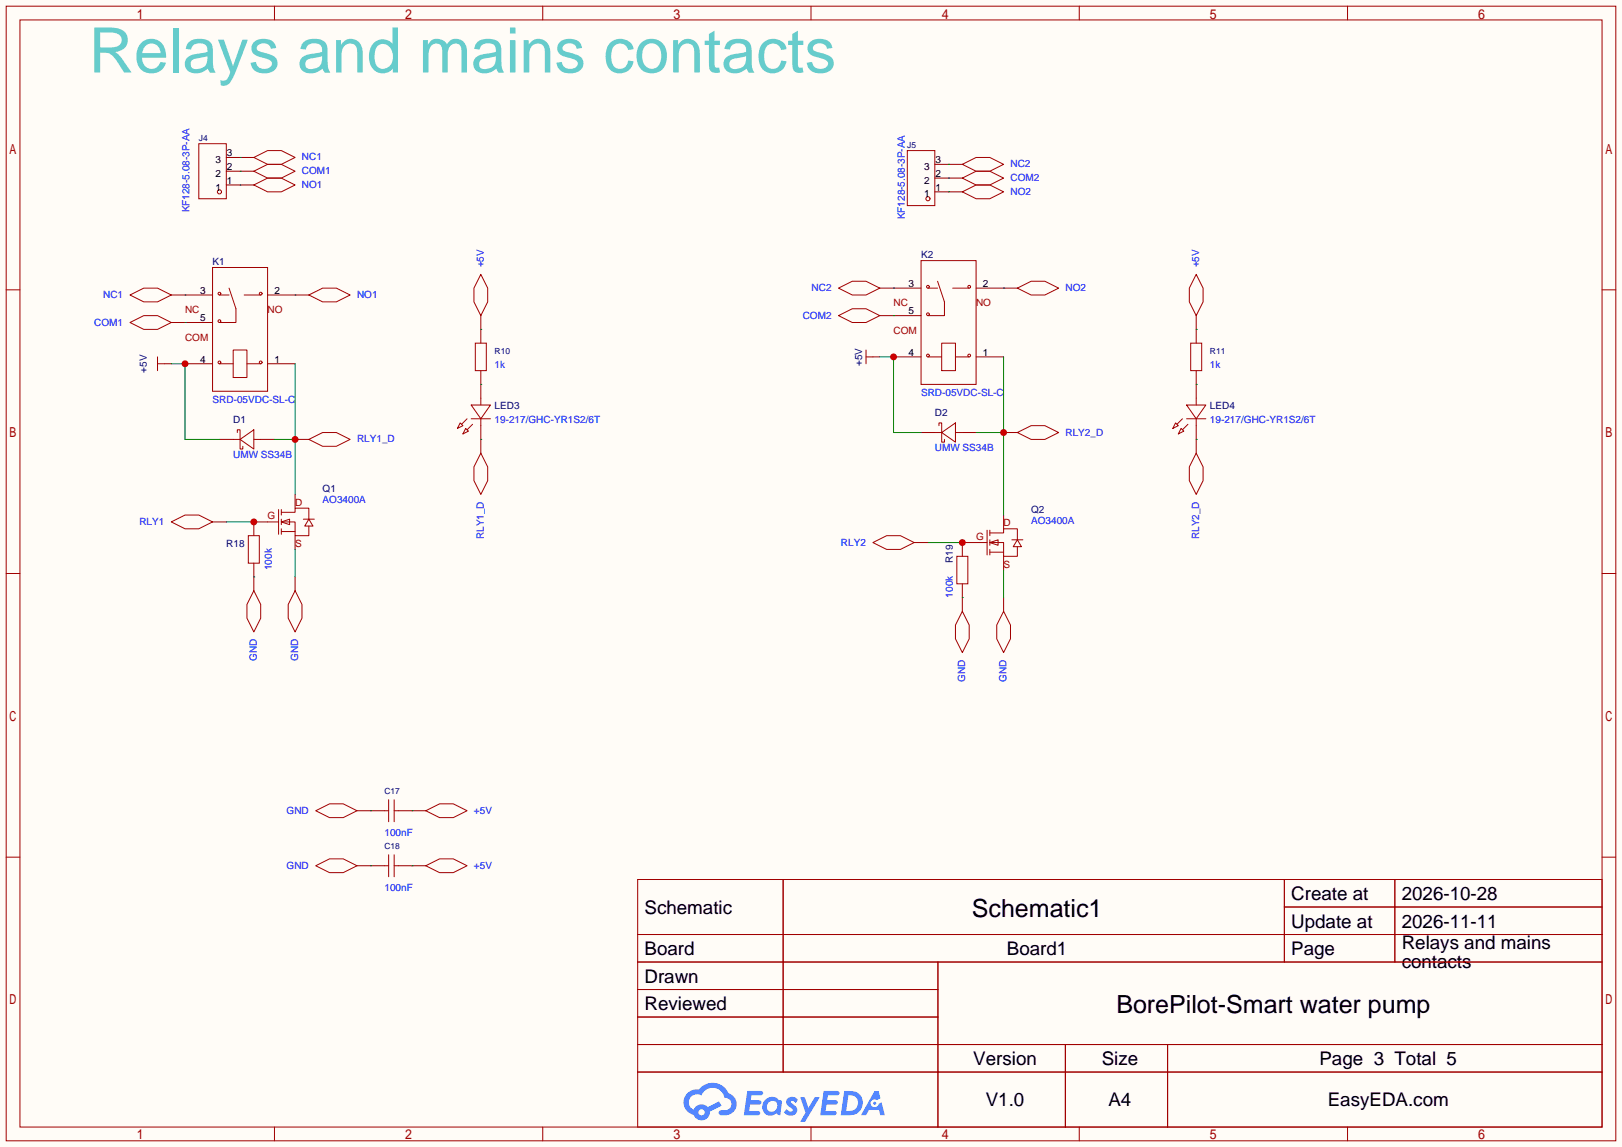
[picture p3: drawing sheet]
<svg xmlns="http://www.w3.org/2000/svg" width="299mm" height="212mm" viewBox="0 0 299 212" stroke-linecap="round" stroke-linejoin="round" font-family="sans-serif">
<path d="M0 0h299.5v211.8h-299.5z" fill="#fffcf7"/>
<g fill="none" stroke="#a10000" stroke-width=".18">
<path d="M1.1 1.1h297.2v209.6h-297.2zM3.7 3.7h292.1v204.5h-292.1zM50.7 1.1v2.6M100.2 1.1v2.6M149.7 1.1v2.6M199.3 1.1v2.6M248.8 1.1v2.6M1.1 53.5h2.6M295.8 53.5h2.5M1.1 105.9h2.6M295.8 105.9h2.5M1.1 158.3h2.6"/>
<path d="M295.8 158.3h2.5M117.7 162.4h178.1v45.8h-178.1zM117.7 172.6h178.1M117.7 177.7h178.1M144.6 162.4v35.6M173.2 177.7v30.5M237.1 162.4v15.3M237.1 167.5h58.7M257.5 162.4v15.3M117.7 182.8h55.5M117.7 192.9h178.1M117.7 187.8h55.5"/>
<path d="M117.7 198h178.1M196.7 192.9v15.3M215.6 192.9v15.3M50.7 208.2v2.5M100.2 208.2v2.5M149.7 208.2v2.5M199.3 208.2v2.5M248.8 208.2v2.5"/>
</g>
<g fill="#5487ff">
<path d="M145.5 202.8a1.3 1.3 0 0 1 1.8 .3l-.4 .6a.54 .54 0 0 0-.9-.2l.1 .2a1.58 1.58 0 0 1 1.1 1.6 1.43 1.43 0 0 1-2.5 .1l.5-.6a.64 .64 0 0 0 .5 .5 .64 .64 0 0 0 .7-.3l-.2-.2a1.6 1.6 0 0 1-1-1.6z"/>
<path d="M147.7 202.7h.9l.7 1.9 1.1-1.9h.9l-2.7 4.5h-.9l1-1.7z"/>
<path d="M138 201.5h1.6a1.31 1.31 0 0 1 1.2 .2 .4 .4 0 0 1-.3 .6h-1.8l-.1 .9h1.6a.4 .4 0 0 1 .4 .4 .4 .4 0 0 1-.4 .4h-1.7l-.2 1.2h.8a1.23 1.23 0 0 1 1.2 .2 .39 .39 0 0 1-.3 .6h-2.7z"/>
<path d="M152.1 201.5h1.6a1.32 1.32 0 0 1 1.3 .2 .39 .39 0 0 1-.4 .6h-1.7l-.2 .9h1.7a.4 .4 0 0 1 .3 .4 .4 .4 0 0 1-.4 .4h-1.7l-.2 1.2h.8a1.23 1.23 0 0 1 1.2 .2 .39 .39 0 0 1-.3 .6h-2.7z"/>
<path d="M161.5 201.5h.7l.4 1.3-.7 .4a.75 .75 0 0 0-1.1 .3 .75 .75 0 0 0 .5 1 .75 .75 0 0 0 .9-.6l.6-.3 .6 2.4h-.9l-.2-1h-1.9l-.5 1h-.9z"/>
<path d="M155.9 201.5l-.7 4.5h1.5a2.27 2.27 0 0 0 2.6-2.3 2.27 2.27 0 0 0-2.7-2.2zM156.6 202.3a1.5 1.5 0 0 1 1.8 1.5 1.5 1.5 0 0 1-1.9 1.4h-.3z"/>
<path d="M141.3 203.1a1.62 1.62 0 0 0-.4 2.1 1.62 1.62 0 0 0 2 .7l.4-.3 .3 .3 .5 .1 .3-2.5-.2-.3h-.4a1.58 1.58 0 0 0-2.5-.1zM141.9 203.6a.99 .99 0 0 1 1.6 .3 .99 .99 0 0 1-.9 1.4 .94 .94 0 0 1-1-.5 .94 .94 0 0 1 .3-1.2z"/>
<path d="M126.9 201.9a2.37 2.37 0 0 0 1.2 4 1.54 1.54 0 0 0 1.7 1 1.54 1.54 0 0 0 1.3-1.6l2.1-1.1-.5-.8-2 1.1a1.57 1.57 0 0 0-2.6 .4 1.5 1.5 0 0 1-.8-2.1 1.5 1.5 0 0 1 2.2-.5 2.23 2.23 0 0 1 2.3-1.4 2.23 2.23 0 0 1 2 1.8 1.16 1.16 0 0 1 1.2 1.1 1.16 1.16 0 0 1-1 1.3h-.7a.47 .47 0 0 0-.6 .3 .47 .47 0 0 0 .4 .6 2.23 2.23 0 0 0 2.3-.7 2.23 2.23 0 0 0 .4-2.3 2.16 2.16 0 0 0-1.3-1.1 3.2 3.2 0 0 0-5.4-.7l-1.2 .1zM129 205.4a.58 .58 0 0 1 1.1 0 .58 .58 0 0 1-1.1 0z"/>
<circle cx="161.5" cy="203.8" r=".28"/>
</g>
<g fill="none" stroke="#a10000" stroke-width=".18">
<path d="M46.9 31.6l2.5-1.2h2.5l2.6 1.2-2.6 1.3h-2.5zM177.7 32.9l2.5-1.3h2.6l2.5 1.3-2.5 1.3h-2.6zM24 54.5l2.5-1.3h2.6l2.5 1.3-2.5 1.3h-2.6zM24 59.6l2.5-1.3h2.6l2.5 1.3-2.5 1.2h-2.6zM39.2 49.4h10.2v22.9h-10.2zM40.5 54.5h1.8M42.3 53.2l1.3 3.8v2.6h-3.1M45.1 54.5h3M57 54.5l2.6-1.3h2.5l2.5 1.3-2.5 1.3h-2.5zM88.8 50.7l1.2 2.5v2.6l-1.2 2.5-1.3-2.5v-2.6zM154.8 53.2l2.6-1.3h2.5l2.5 1.3-2.5 1.3h-2.5zM154.8 58.3l2.6-1.3h2.5l2.5 1.3-2.5 1.3h-2.5z"/>
<path d="M170.1 48.1h10.1v22.9h-10.1zM171.3 53.2h1.8M173.1 51.9l1.3 3.9v2.5h-3.1M175.9 53.2h3M187.8 53.2l2.6-1.3h2.5l2.6 1.3-2.6 1.3h-2.5zM220.9 50.7l1.2 2.5v2.6l-1.2 2.5-1.3-2.5v-2.6zM29.1 67.2h1.3M29.1 65.9v2.6M40.5 67.2h2.6M43.1 64.6h2.5v5.1h-2.5zM43.8 79.9v-.5h.5v3.5h.5v-.5M45.6 67.2h2.5"/>
<path d="M85 78.1l.5 .5-1 .5zM86 79.1l.5 .5-1 .5zM86.2 77.3l-1 1.1M87 74.8h3.6l-1.8 2.5zM87 77.3h3.6M87.2 78.4l-1 1M87.8 63.4h2v5.1h-2zM88.8 73.5v1.3M88.8 77.3v1.3M171.3 65.9h2.6M172.6 79.9h1.3M173.4 78.6v-.5h.5v3.6h.5v-.5"/>
<path d="M173.9 63.4h2.5v5.1h-2.5zM173.9 79.9l2.5-1.8v3.6zM176.4 65.9h2.5M176.4 79.9h1.3M187.8 79.9l2.6-1.3h2.5l2.6 1.3-2.6 1.3h-2.5zM217 78.1l.6 .5-1.1 .5zM218.1 79.1l.5 .5-1 .5zM218.3 77.3l-1 1.1M219.1 74.8h3.5l-1.7 2.5zM219.1 77.3h3.5M219.3 78.4l-1 1M219.8 63.4h2.1v5.1h-2.1z"/>
<path d="M220.9 73.5v1.3M220.9 77.3v1.3M43.1 81.2h1.2M44.3 81.2l2.6-1.8v3.5zM45.8 98.9h2.1v5.1h-2.1zM46.9 81.2h1.2M49.4 96.4h2M51.4 94.1v4.6M51.9 96.4l1.6-.5v1zM51.9 94.6h2.6v-.7h2.5v2M51.9 96.4h2.6v2.5h2.5v-1.7M51.9 98.2h2.6"/>
<path d="M51.9 94.1v1M51.9 95.9v1M51.9 97.7v1M56 95.9h2M57 95.9l.8 1.3h-1.5zM57 81.2l2.6-1.3h2.5l2.5 1.3-2.5 1.2h-2.5zM88.8 83.7l1.2 2.5v2.6l-1.2 2.5-1.3-2.5v-2.6zM182.2 97.9v4.6M182.8 98.4h2.5v-.7h2.5v2M182.8 97.9v1M182.8 99.7v1M186.8 99.7h2"/>
<path d="M187.8 99.7l.8 1.3h-1.5zM220.9 83.7l1.2 2.5v2.6l-1.2 2.5-1.3-2.5v-2.6zM46.9 109.1l1.2 2.5v2.6l-1.2 2.5-1.3-2.5v-2.6zM54.5 109.1l1.3 2.5v2.6l-1.3 2.5-1.3-2.5v-2.6zM176.7 102.7h2v5.1h-2zM177.7 112.9l1.2 2.5v2.6l-1.2 2.5-1.3-2.5v-2.6zM180.2 100.2h2M182.8 100.2l1.5-.5v1zM182.8 100.2h2.5v2.5h2.5v-1.7M182.8 102h2.5M182.8 101.5v1M185.3 112.9l1.3 2.5v2.6l-1.3 2.5-1.3-2.5v-2.6z"/>
<path d="M58.3 149.7l2.5-1.2h2.6l2.5 1.2-2.5 1.3h-2.6zM58.3 159.9l2.5-1.3h2.6l2.5 1.3-2.5 1.3h-2.6zM71 149.7h.8M71 159.9h.8M71.8 147.7v4.1M71.8 157.9v4M72.8 147.7v4.1M72.8 157.9v4M72.8 149.7h.7M72.8 159.9h.7M78.6 149.7l2.6-1.2h2.5l2.5 1.2-2.5 1.3h-2.5zM78.6 159.9l2.6-1.3h2.5l2.5 1.3-2.5 1.3h-2.5z"/>
<circle cx="40.5" cy="54.2" r=".25"/>
<circle cx="40.5" cy="59.3" r=".25"/>
<circle cx="48.1" cy="54.2" r=".25"/>
<circle cx="171.3" cy="58" r=".25"/>
<circle cx="171.3" cy="53" r=".25"/>
<circle cx="178.9" cy="53" r=".25"/>
<circle cx="40.5" cy="66.9" r=".25"/>
<circle cx="48.1" cy="66.9" r=".25"/>
<circle cx="171.3" cy="65.7" r=".25"/>
<circle cx="178.9" cy="65.7" r=".25"/>
</g>
<g fill="none" stroke="#870000" stroke-width=".18">
<path d="M44.3 31.6h2.6M175.1 32.9h2.6M31.6 54.5h7.6M31.6 59.6h7.6M49.4 54.5h7.6M88.8 58.3v5.1M162.4 53.2h7.7M162.4 58.3h7.7M180.2 53.2h7.6M220.9 58.3v5.1M30.4 67.2h1.2M34.2 67.2h5"/>
<path d="M49.4 67.2h5.1M88.8 68.5v5M88.8 78.6v5.1M165 65.9h5.1M170.1 79.9h2.5M177.7 79.9h2.5M180.2 65.9h5.1M185.3 79.9h2.5M220.9 68.5v5M220.9 78.6v5.1M40.5 81.2h2.6M48.1 81.2h2.6"/>
<path d="M49.4 96.4h-2.5v2.5M54.5 91.3v2.6M54.5 98.9v2.6M54.5 81.2h2.5M185.3 95.1v2.6M46.9 104v5.1M54.5 106.6v2.5M177.7 107.8v5.1M180.2 100.2h-2.5v2.5M185.3 102.7v2.6M185.3 110.4v2.5M65.9 149.7h5.1"/>
<path d="M65.9 159.9h5.1M73.5 149.7h5.1M73.5 159.9h5.1"/>
</g>
<path d="M31.6 67.2h2.6v14h6.3M88.8 71h.1M88.8 60.8h.1M220.9 71h.1M220.9 60.8h.1M88.8 81.2h.1M220.9 81.2h.1M68.5 149.7h.1M68.5 159.9h.1M76.1 149.7h.1M76.1 159.9h.1" fill="none" stroke="#008700" stroke-width=".18"/>
<circle cx="34.2" cy="67.2" r=".63" fill="#c00"/>
<path d="M161.2 65.9h1.2" fill="none" stroke="#870000" stroke-width=".18"/>
<path d="M159.9 64.6v2.6M159.9 65.9h1.3" fill="none" stroke="#a10000" stroke-width=".18"/>
<path d="M162.4 65.9h2.6v14h5.1" fill="none" stroke="#008700" stroke-width=".18"/>
<circle cx="165" cy="65.9" r=".63" fill="#c00"/>
<path d="M34.2 59.6h.1M34.2 54.5h.1M54.5 54.5h.1M165 58.3h.1M165 53.2h.1M185.3 53.2h.1M54.5 67.2v24.1M50.7 81.2h3.8" fill="none" stroke="#008700" stroke-width=".18"/>
<circle cx="54.5" cy="81.2" r=".63" fill="#c00"/>
<path d="M180.2 79.9h5.1M185.3 65.9v29.2" fill="none" stroke="#008700" stroke-width=".18"/>
<circle cx="185.3" cy="79.9" r=".63" fill="#c00"/>
<path d="M41.8 96.4h5.1M54.5 101.5v5.1M185.3 105.3v5.1" fill="none" stroke="#008700" stroke-width=".18"/>
<circle cx="46.9" cy="96.4" r=".63" fill="#c00"/>
<path d="M46.9 106.6h.1M171.3 100.2h6.4M177.7 110.4h.1" fill="none" stroke="#008700" stroke-width=".18"/>
<path d="M39.2 96.4h2.6" fill="none" stroke="#870000" stroke-width=".18"/>
<path d="M31.6 96.4l2.6-1.3h2.5l2.5 1.3-2.5 1.3h-2.5z" fill="none" stroke="#a10000" stroke-width=".18"/>
<circle cx="177.7" cy="100.2" r=".63" fill="#c00"/>
<path d="M41.8 34.2h5.1M41.8 29.1h5.1M41.8 31.6h2.5M172.6 35.4h5.1M172.6 30.4h5.1M172.6 32.9h2.5M168.8 100.2h2.5" fill="none" stroke="#870000" stroke-width=".18"/>
<g fill="none" stroke="#a10000" stroke-width=".18">
<path d="M36.7 26.5h5.1v10.2h-5.1zM46.9 34.2l2.5-1.3h2.5l2.6 1.3-2.6 1.2h-2.5zM46.9 29.1l2.5-1.3h2.5l2.6 1.3-2.6 1.3h-2.5zM167.5 27.8h5.1v10.2h-5.1zM177.7 35.4l2.5-1.2h2.6l2.5 1.2-2.5 1.3h-2.6zM177.7 30.4l2.5-1.3h2.6l2.5 1.3-2.5 1.2h-2.6zM161.2 100.2l2.5-1.3h2.5l2.6 1.3-2.6 1.3h-2.5z"/>
<circle cx="40.5" cy="35.4" r=".38"/>
<circle cx="171.3" cy="36.7" r=".38"/>
</g>
<path d="M44.3 34.2h.1M44.3 29.1h.1M44.3 31.6h.1M175.1 30.4h.1M175.1 35.4h.1M175.1 32.9h.1" fill="none" stroke="#008700" stroke-width=".18"/>
<text font-size="11.5" fill="#6cc" x="16.4" y="13.4">Relays and mains contacts</text>
<g font-size="4.6">
<text x="179.4" y="169.4">Schematic1</text>
<text x="206.1" y="187.1">BorePilot-Smart water pump</text>
</g>
<g font-size="3.5">
<text x="238.4" y="166.2">Create at</text>
<text x="258.8" y="166.2">2026-10-28</text>
<text x="119" y="168.8">Schematic</text>
<text x="238.4" y="171.3">Update at</text>
<text x="258.8" y="171.3">2026-11-11</text>
<text x="119" y="176.4">Board</text>
<text x="185.9" y="176.4">Board1</text>
<text x="238.4" y="176.4">Page</text>
<text x="258.8" y="175.2">Relays and mains</text>
<text x="258.8" y="178.7">contacts</text>
<text x="119" y="181.5">Drawn</text>
<text x="119" y="186.6">Reviewed</text>
<text x="179.7" y="196.7">Version</text>
<text x="203.4" y="196.7">Size</text>
<text x="243.6" y="196.7">Page 3 Total 5</text>
<text x="182" y="204.3">V1.0</text>
<text x="204.7" y="204.3">A4</text>
<text x="245.1" y="204.3">EasyEDA.com</text>
</g>
<g font-size="1.8">
<text x="41.9" y="28.9">3</text>
<text x="39.8" y="35.2">1</text>
<text x="39.8" y="32.7">2</text>
<text x="39.8" y="30.1">3</text>
<text x="41.9" y="33.9">1</text>
<text x="41.9" y="31.4">2</text>
<text x="170.6" y="33.9">2</text>
<text x="170.6" y="31.4">3</text>
<text x="172.7" y="35.2">1</text>
<text x="172.7" y="32.7">2</text>
<text x="172.7" y="30.1">3</text>
<text x="170.6" y="36.5">1</text>
<text x="167.8" y="53">3</text>
<text x="181.5" y="53">2</text>
<text x="36.9" y="54.3">3</text>
<text x="36.9" y="59.3">5</text>
<text x="50.7" y="54.3">2</text>
<text x="167.8" y="58.1">5</text>
<text x="167.8" y="65.7">4</text>
<text x="181.5" y="65.7">1</text>
<text x="36.9" y="67">4</text>
<text x="50.7" y="67">1</text>
</g>
<g font-size="1.8" fill="#00f">
<text x="55.8" y="29.6">NC1</text>
<text x="55.8" y="32.2">COM1</text>
<text x="55.8" y="34.7">NO1</text>
<text x="186.6" y="33.4">COM2</text>
<text x="186.6" y="36">NO2</text>
<text x="186.6" y="30.9">NC2</text>
<text x="35" y="39.2" transform="rotate(-90 35 39.2)">KF128-5.08-3P-AA</text>
<text x="167.1" y="40.5" transform="rotate(-90 167.1 40.5)">KF128-5.08-3P-AA</text>
<text x="89.3" y="49.4" transform="rotate(-90 89.3 49.4)">+5V</text>
<text x="149.8" y="53.8">NC2</text>
<text x="196.7" y="53.8">NO2</text>
<text x="221.4" y="49.4" transform="rotate(-90 221.4 49.4)">+5V</text>
<text x="19" y="55">NC1</text>
<text x="65.9" y="55">NO1</text>
<text x="148.2" y="58.8">COM2</text>
<text x="17.4" y="60.1">COM1</text>
<text x="91.3" y="68">1k</text>
<text x="223.4" y="68">1k</text>
<text x="39.2" y="74.3">SRD-05VDC-SL-C</text>
<text x="170.1" y="73.1">SRD-05VDC-SL-C</text>
<text x="65.9" y="81.7">RLY1_D</text>
<text x="91.3" y="78.2">19-217/GHC-YR1S2/6T</text>
<text x="172.6" y="83.2">UMW SS34B</text>
<text x="196.7" y="80.4">RLY2_D</text>
<text x="223.4" y="78.2">19-217/GHC-YR1S2/6T</text>
<text x="43.1" y="84.5">UMW SS34B</text>
<text x="59.6" y="92.9">AO3400A</text>
<text x="25.7" y="96.9">RLY1</text>
<text x="89.3" y="99.6" transform="rotate(-90 89.3 99.6)">RLY1_D</text>
<text x="155.3" y="100.8">RLY2</text>
<text x="190.4" y="96.7">AO3400A</text>
<text x="221.4" y="99.6" transform="rotate(-90 221.4 99.6)">RLY2_D</text>
<text x="50.2" y="105.3" transform="rotate(-90 50.2 105.3)">100k</text>
<text x="175.9" y="110.4" transform="rotate(-90 175.9 110.4)">100k</text>
<text x="47.4" y="122.1" transform="rotate(-90 47.4 122.1)">GND</text>
<text x="55" y="122.1" transform="rotate(-90 55 122.1)">GND</text>
<text x="178.2" y="125.9" transform="rotate(-90 178.2 125.9)">GND</text>
<text x="185.8" y="125.9" transform="rotate(-90 185.8 125.9)">GND</text>
<text x="52.9" y="150.3">GND</text>
<text x="71" y="154.4">100nF</text>
<text x="87.5" y="150.3">+5V</text>
<text x="52.9" y="160.4">GND</text>
<text x="87.5" y="160.4">+5V</text>
<text x="71" y="164.5">100nF</text>
</g>
<g font-size="1.8" fill="#000080">
<text x="170.1" y="47.7">K2</text>
<text x="39.2" y="48.9">K1</text>
<text x="27.1" y="68.9" transform="rotate(-90 27.1 68.9)">+5V</text>
<text x="159.2" y="67.6" transform="rotate(-90 159.2 67.6)">+5V</text>
<text x="91.3" y="75.6">LED3</text>
<text x="172.6" y="76.9">D2</text>
<text x="223.4" y="75.6">LED4</text>
<text x="43.1" y="78.2">D1</text>
<text x="59.6" y="90.9">Q1</text>
<text x="190.4" y="94.7">Q2</text>
<text x="41.8" y="101">R18</text>
<text x="175.9" y="104" transform="rotate(-90 175.9 104)">R19</text>
</g>
<g font-size="1.8" fill="#a00000">
<text x="34.2" y="57.8">NC</text>
<text x="49.4" y="57.8">NO</text>
<text x="165" y="56.6">NC</text>
<text x="180.2" y="56.6">NO</text>
<text x="34.2" y="62.9">COM</text>
<text x="165" y="61.6">COM</text>
<text x="49.4" y="95.9">G</text>
<text x="54.5" y="93.4">D</text>
<text x="54.5" y="101">S</text>
<text x="180.2" y="99.7">G</text>
<text x="185.3" y="97.2">D</text>
<text x="185.3" y="104.8">S</text>
</g>
<g font-size="1.6" fill="#000080">
<text x="36.7" y="26.1">J4</text>
<text x="167.5" y="27.4">J5</text>
<text x="91.3" y="65.5">R10</text>
<text x="223.4" y="65.5">R11</text>
<text x="71" y="146.7">C17</text>
<text x="71" y="156.9">C18</text>
</g>
</svg>
